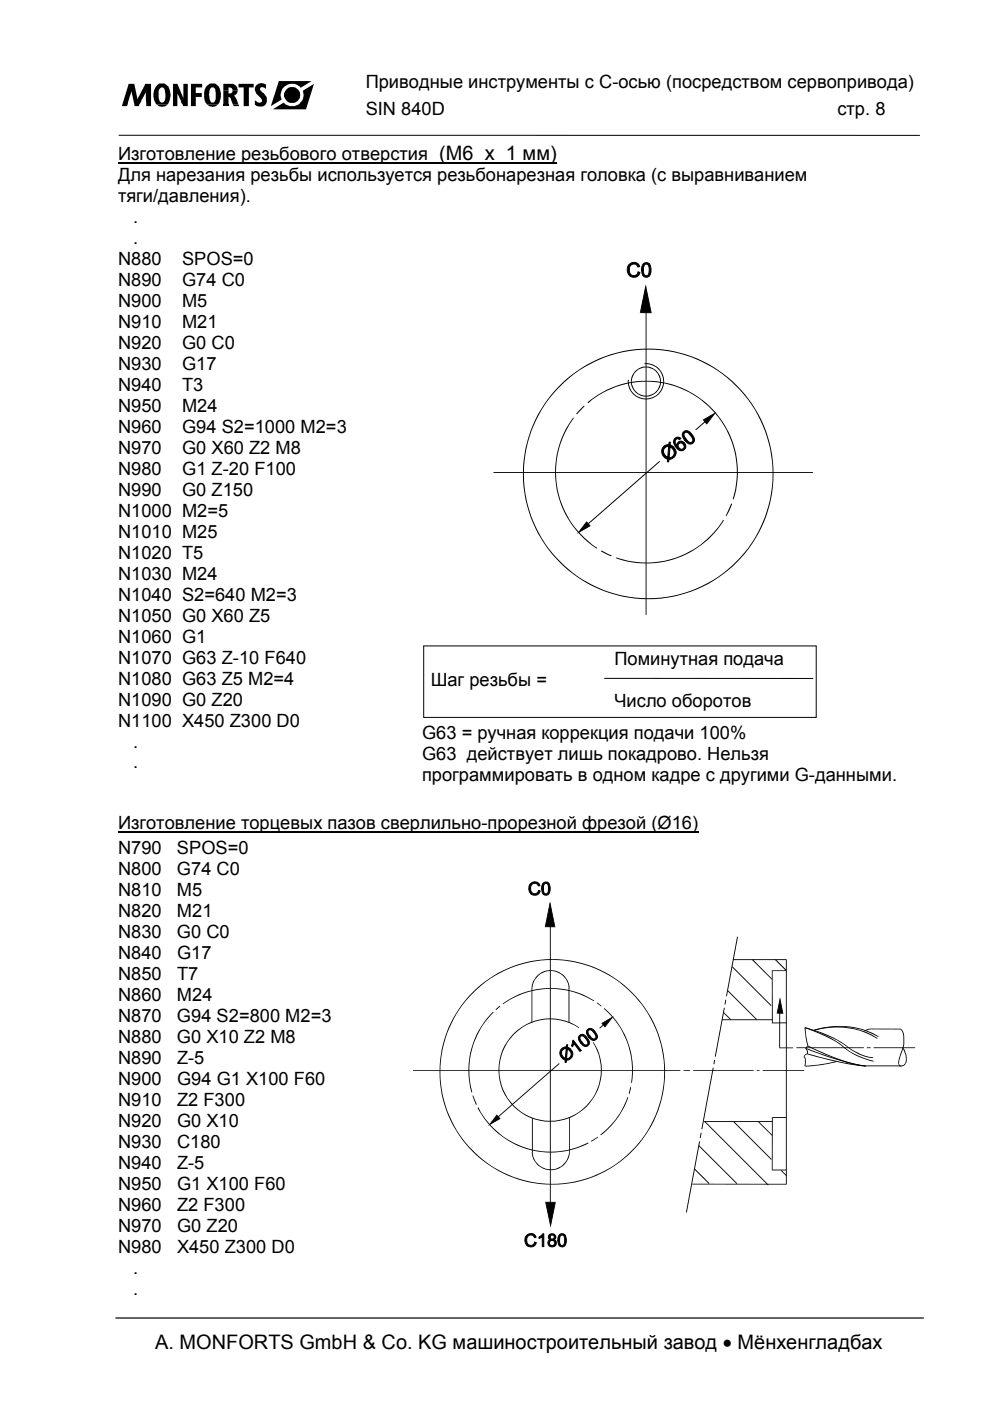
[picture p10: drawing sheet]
<svg xmlns="http://www.w3.org/2000/svg" width="210mm" height="297mm" viewBox="0 0 210 297" stroke-linecap="round" stroke-linejoin="round" font-family="sans-serif">
<path d="M59.1 17.2h7l-8.7 5.3zM57.8 23.2l8.8-5.4-1.7 5.4z" fill="#000"/>
<circle cx="62" cy="20.1" r="2.4" fill="#fff"/>
<g fill="#000">
<path d="M27.3 17.8h1.2l.6 3.2 1.7-3.2h1.2v4.7h-1l-.1-3.1-1.5 3.1h-.8l-.7-3.1-1 3.1h-1.1z" fill-rule="evenodd"/>
<path d="M36.7 17.8h.9l1.3 3v-3h.9v4.7h-1l-1.3-2.9 .1 2.9h-.9z" fill-rule="evenodd"/>
<path d="M40.5 17.8h2.4v.7h-1.4v1.2h1.3v.9h-1.3v1.9h-1z" fill-rule="evenodd"/>
<path d="M47.3 17.8h2.1a1.34 1.34 0 0 1 1 1.4h-1.1l-.2-.5-.3-.2h-.3v.7h-1.2z" fill-rule="evenodd"/>
<path d="M50.6 17.8h3.2v.7h-1v4h-1.1v-4h-1.1z" fill-rule="evenodd"/>
<path d="M33.3 18l.6-.3h.9a2.66 2.66 0 0 1 1.4 2.5h-1.1l-.1-.9a.73 .73 0 0 0-.9-.8 1.46 1.46 0 0 0-.5 1.7h-1.1l.2-1.2z" fill-rule="evenodd"/>
<path d="M32.5 20.2h1.1l.1 .9a.73 .73 0 0 0 .9 .6l.4-.5 .1-1h1.1l-.2 1-.5 1h-2.3l-.6-1.1z" fill-rule="evenodd"/>
<path d="M33.2 22.2h2.3a1.54 1.54 0 0 1-2.3 0z" fill-rule="evenodd"/>
<path d="M44 18l.6-.3 1.1 .1a2.45 2.45 0 0 1 1.1 2.4h-1.1v-1.2l-.4-.5h-.5l-.2 .2-.2 .6-.1 .9h-1v-.6a2.08 2.08 0 0 1 .7-1.6z" fill-rule="evenodd"/>
<path d="M43.9 22.2h2.3a1.71 1.71 0 0 1-2.3 0z" fill-rule="evenodd"/>
<path d="M43.3 20.2h1l.3 1.3 .2 .2h.5a1.68 1.68 0 0 0 .4-1.5h1.1l-.2 1.5-.4 .5h-2.2a2.15 2.15 0 0 1-.7-2z" fill-rule="evenodd"/>
<path d="M47.3 19.2h1.2v.6l.6-.1 .2-.5h1.1l-.2 .6-.6 .5 .5 .5 .5 1.4h-1.2l-.4-1.3-.5-.3v1.6h-1.2z" fill-rule="evenodd"/>
<path d="M49.4 22.2h1.2l.1 .3h-1.1z" fill-rule="evenodd"/>
<path d="M54.6 20.2h1.6l.4 .5v1l-.7 .8-1.1 .1-.8-.4v-1l.2 .2a.88 .88 0 0 0 1.4 .1l-.3-.7z" fill-rule="evenodd"/>
<path d="M54.4 18l.1-.1a1.36 1.36 0 0 1 1.7 0h.2v.9l-.2-.2a.72 .72 0 0 0-1.1 .1l.2 .6 .9 .9h-1.6a1.45 1.45 0 0 1-.2-2.2z" fill-rule="evenodd"/>
<circle cx="62" cy="20.1" r="1.69"/>
</g>
<path d="M47.3 22.2h1.2v.3h-1.2z" fill="#000"/>
<path d="M24.6 279.4h171.2" fill="none" stroke="#000" stroke-width=".25"/>
<path d="M25.2 28.7h169.8" fill="none" stroke="#000" stroke-width=".21"/>
<path d="M25 34.5h93.1" fill="none" stroke="#000" stroke-width=".3"/>
<path d="M25 176.4h123" fill="none" stroke="#000" stroke-width=".28"/>
<circle cx="137.4" cy="100.5" r="26.5" fill="#fff"/>
<path d="M118.7 81.7a26.2 26.2 0 0 1 18.7-7.8v.2a26.5 26.5 0 0 0-26.3 26.4h-.2a26.4 26.4 0 0 1 7.8-18.8zM110.9 100.5h.2a26.5 26.5 0 0 0 26.3 26.3v.2a26.6 26.6 0 0 1-26.5-26.5zM137.4 73.9a26.6 26.6 0 0 1 26.6 26.6h-.2a26.5 26.5 0 0 0-26.4-26.4zM137.4 126.8a26.5 26.5 0 0 0 26.4-26.3h.2a26.6 26.6 0 0 1-26.6 26.5z" fill="#000"/>
<circle cx="137.1" cy="100.1" r="19.3" fill="#fff"/>
<g fill="#000">
<path d="M135.7 66.3l2.3-.1v.2h-2.2l-.1-.1 .1 .1h-.1zM134.7 78.6a3.2 3.2 0 0 1 2.2-.9v.2a3 3 0 0 0-2.9 3h-.2a3.1 3.1 0 0 1 .9-2.3zM136.9 60.3l.1 .4-.2 .1h.2l-1.1 5.5h-.2l1.1-5.6h.2h-.2zM136.8 60.8l.2-.1 1.2 5.6-.2 .1 .2-.1v.1h-.2v-.2l-.1 .1zM133.8 80.9h.2a3 3 0 0 0 2.9 3v.2a3.2 3.2 0 0 1-3.1-3.2zM140 80.9h.2a3.2 3.2 0 0 1-3.3 3.2v-.2a3 3 0 0 0 3.1-3zM123.4 86.4a19.2 19.2 0 0 1 13.7-5.7v.2a19.3 19.3 0 0 0-19.2 19.2h-.2a19.2 19.2 0 0 1 5.7-13.7zM136.9 77.7a3.2 3.2 0 0 1 3.3 3.2h-.2a3 3 0 0 0-3.1-3zM149 89l.2 .1v-.2l.7 .9-.1 .1-.7-1v.2zM151.5 87.6l.1 .1-1.7 2.2h-.1h.1v.1l-.1-.1 .1-.1h-.1zM149.1 88.9l2.4-1.4 .1 .2-.1-.2 .4-.2-.3 .4-.1-.1 .1 .1-2.4 1.4zM117.7 100.1h.2a19.3 19.3 0 0 0 19.2 19.2v.2a19.4 19.4 0 0 1-19.4-19.4z"/>
<path d="M122.6 112.8l.1 .1-.1-.1 2.5-1.4 .1 .2-2.5 1.4-.1-.2 .1 .2-.4 .2zM123 112.4l28-24.5 .2 .2-28.1 24.5zM124.4 110.5l-.1 .2h.1l-1.7 2.2-.1-.1zM124.4 110.6l.8 .9-.1-.1-.1 .2-.7-.9zM156.2 100.1h.2a19.4 19.4 0 0 1-19.3 19.4v-.2a19.3 19.3 0 0 0 19.1-19.2zM137.1 80.7a19.4 19.4 0 0 1 19.3 19.4h-.2a19.2 19.2 0 0 0-19.1-19.2zM136.9 65.1h.2v65.3h-.2z"/>
</g>
<path d="M136.9 60.8l1.1 5.5h-2.2zM149.1 89l2.5-1.4-1.7 2.3zM124.4 110.7l.7 .8-2.4 1.4z" fill="#000"/>
<path d="M138.5 95.9l7.7-6.2 2.7 3.4-7.7 6.2z" fill-rule="evenodd" fill="#fff"/>
<g fill="#fff">
<path d="M138.3 95.9h.1v.1l7.7-6.4 .1 .2-7.7 6.2 .1-.1-.2 .1z"/>
<path d="M138.4 96l.2-.1 2.7 3.3h-.2l.1 .2h.1h-.2z"/>
<path d="M141.1 99.2l7.7-6.2v.1l.2-.1 .1 .1-.1-.1v.1l-7.7 6.3z"/>
<path d="M146.2 89.6l2.8 3.4-.2 .1-2.7-3.3h.1z"/>
</g>
<g fill="#000">
<path d="M133.3 56.2a1.34 1.34 0 0 1 1.2-.6 1.34 1.34 0 0 1 1.1 .9l-.4 .1a.97 .97 0 0 0-1.2-.5 .97 .97 0 0 0-.6 1.3 .93 .93 0 0 0 .8 1 .93 .93 0 0 0 1.1-.7l.4 .1a1.37 1.37 0 0 1-1.5 1 1.37 1.37 0 0 1-1.2-1.4zM136.4 56a.97 .97 0 0 1 1.1-.2 .97 .97 0 0 1 .5 1v.7a.99 .99 0 0 1-.5 1.1 .99 .99 0 0 1-1.3-.3l-.2-1.4zM136.7 56.1a2.23 2.23 0 0 0 .1 2.3 .76 .76 0 0 0 .8-1v-.5a.65 .65 0 0 0-.2-.7 .65 .65 0 0 0-.7-.1z" fill-rule="evenodd"/>
<path d="M140.7 94.7l.6-.4h.5l.1-.6 .2 .1v.5a1.53 1.53 0 0 1 1.3 1.7 1.53 1.53 0 0 1-1.6 1.4v.5h-.3l.1-.6a1.66 1.66 0 0 1-.9-2.6zM140.9 95a1.36 1.36 0 0 0 .7 1.9l.2-2.3-.4 .1zM142.1 94.7l-.2 2.3a1.12 1.12 0 0 0 1-.8 1.12 1.12 0 0 0-.5-1.3zM143 93a.89 .89 0 0 1 1.4 0l-.3 .2a.6 .6 0 0 0-.9 .1 .6 .6 0 0 0 .1 .8l.2 .4a.98 .98 0 0 1 1.5-.8 .98 .98 0 0 1 0 1.7l-.3 .1a1.94 1.94 0 0 1-1.9-1.8zM143.9 94.1a.67 .67 0 0 0 .1 1 .67 .67 0 0 0 1-.3 .67 .67 0 0 0-.5-.9z" fill-rule="evenodd"/>
<path d="M144.8 91.7a1.13 1.13 0 0 1 1.9 .4 1.08 1.08 0 0 1 .6 1.2 1.08 1.08 0 0 1-1 .8 2.39 2.39 0 0 1-1.6-2.1zM145.2 91.7a1.22 1.22 0 0 0 .5 1.7 .65 .65 0 0 0 1 .3 .65 .65 0 0 0-.1-1.1 1.38 1.38 0 0 0-1.3-.9z" fill-rule="evenodd"/>
</g>
<path d="M133.3 56.2a1.34 1.34 0 0 1 1.2-.6 1.34 1.34 0 0 1 1.1 .9l-.4 .1a.97 .97 0 0 0-1.2-.5 .97 .97 0 0 0-.6 1.3 .93 .93 0 0 0 .8 1 .93 .93 0 0 0 1.1-.7l.4 .1a1.37 1.37 0 0 1-1.5 1 1.37 1.37 0 0 1-1.2-1.4zM136.4 56a.97 .97 0 0 1 1.1-.2 .97 .97 0 0 1 .5 1v.7a.99 .99 0 0 1-.5 1.1 .99 .99 0 0 1-1.3-.3l-.2-1.4zM136.7 56.1a.65 .65 0 0 1 .7 .1 .65 .65 0 0 1 .2 .7v.7a.62 .62 0 0 1-.5 .8 .62 .62 0 0 1-.7-.7v-1zM140.7 94.7l.6-.4h.5l.1-.6 .2 .1v.5a1.53 1.53 0 0 1 1.3 1.7 1.53 1.53 0 0 1-1.6 1.4v.5h-.3l.1-.6a1.66 1.66 0 0 1-.9-2.6zM140.9 95l.5-.3 .4-.1-.2 2.3a1.37 1.37 0 0 1-.7-1.9zM142.1 94.7a1.22 1.22 0 0 1 .8 1.2 1.22 1.22 0 0 1-.8 1.1h-.2zM143 93a.89 .89 0 0 1 1.4 0l-.3 .2a.6 .6 0 0 0-.9 .1 .6 .6 0 0 0 .1 .8l.2 .4a.98 .98 0 0 1 1.5-.8 .98 .98 0 0 1 0 1.7l-.3 .1a1.94 1.94 0 0 1-1.9-1.8zM143.9 94.1a.66 .66 0 0 1 1.1 .2 .66 .66 0 0 1-.7 .9l-.3-.2a.64 .64 0 0 1-.1-.9zM144.8 91.7a1.13 1.13 0 0 1 1.9 .4 1.08 1.08 0 0 1 .6 1.2 1.08 1.08 0 0 1-1 .8 2.39 2.39 0 0 1-1.6-2.1zM145.2 91.7a.94 .94 0 0 1 1.2 .7l.2 .2a.65 .65 0 0 1 .1 1.1 .65 .65 0 0 1-1-.3l-.5-.7a.72 .72 0 0 1 0-1z" fill="none" stroke="#000" stroke-width=".21"/>
<path d="M136.7 77h.2v.2h-.2zM133.1 80.9h.2a3.6 3.6 0 0 0 3.6 3.6v.2a3.8 3.8 0 0 1-3.8-3.8zM133.1 80.5h.2v.4h-.2zM136.9 84.5a3.6 3.6 0 0 0 3.7-3.6h.2a3.8 3.8 0 0 1-3.9 3.8zM136.9 77a3.8 3.8 0 0 1 3.9 3.9h-.2a3.6 3.6 0 0 0-3.7-3.7zM104.6 100.1h67.8v.2h-67.8z" fill="#000"/>
<g fill="#fff">
<path d="M123.6 84.3l3.3 3.4-.7 .7-3.3-3.3z"/>
<path d="M120.6 87l5.7 2.9-.4 .8-5.8-2.9z"/>
<path d="M125.2 117.6l2.8-2.7 .7 .7-2.9 2.7z"/>
<path d="M131.3 116l.7 .6-2.8 3.3-.8-.6z"/>
<path d="M153.6 105.3l3.5 1-.4 1-3.4-1.1z"/>
<path d="M152.3 107.9l3.7 3.5-.7 .7-3.7-3.5z"/>
</g>
<circle cx="117.1" cy="227.3" r="23.8" fill="#fff"/>
<path d="M100.2 210.4a23.8 23.8 0 0 1 16.9-7.1v.2a23.8 23.8 0 0 0-23.7 23.8h-.2a23.5 23.5 0 0 1 7-16.9zM93.2 227.3h.2a23.8 23.8 0 0 0 23.7 23.7v.2a23.9 23.9 0 0 1-23.9-23.9zM117.1 203.3a24 24 0 0 1 23.9 24h-.2a23.8 23.8 0 0 0-23.7-23.8zM140.8 227.3h.2a24 24 0 0 1-23.9 23.9v-.2a23.8 23.8 0 0 0 23.7-23.7z" fill="#000"/>
<circle cx="116.7" cy="226.9" r="17.3" fill="#fff"/>
<g fill="#000">
<path d="M115.5 196.4h2.1v.2h-2l-.1-.2v.2zM116.6 191.1l.1 .4h-.2h.2l-1 5-.2-.1 1-4.9h.2h-.2zM116.5 191.5h.2l1 5-.1 .1 .1-.1 .1 .1-.2-.2v.1zM104.4 214.6a17.2 17.2 0 0 1 12.4-5.1v.2a17.3 17.3 0 0 0-17.3 17.2h-.2a17.4 17.4 0 0 1 5.1-12.3zM127.5 216.9l.2 .1v-.1l.7 .7-.2 .2zM129.7 215.6l.2 .2-1.6 2 .1-.2-.2 .1zM127.6 216.9l2.2-1.3 .1 .2-.1-.2 .4-.2-.3 .4-.2-.2 .2 .2-2.2 1.2zM164.7 214.8l1.3-.1v.2h-1.2l-.1-.1 .1 .1h-.1zM165.4 211.4l.1 .4-.2 .1h.2l-.6 2.9h-.2l.6-3h.2h-.2zM165.3 211.9l.2-.1 .6 3.1-.1-.2-.1 .1zM99.3 226.9h.2a17.3 17.3 0 0 0 17.3 17.3v.2a17.5 17.5 0 0 1-17.5-17.5zM103.7 238.4l.2 .1-.1-.1 2.1-1.3 .1 .2-2.2 1.2-.1-.1 .1 .1-.3 .2z"/>
<path d="M105.3 236.3v.2h.1l-1.5 2-.2-.1zM105.4 236.4l.7 .8-.2-.1v.2l-.6-.8zM116.8 209.5a17.5 17.5 0 0 1 17.4 17.4h-.2a17.3 17.3 0 0 0-17.2-17.2zM115.6 254.8l.1 .2 .1-.1 1 5h-.2zM117.6 254.9l.2 .1-1 4.9h-.2h.2l-.1 .4-.1-.4h.2h-.2zM134 226.9h.2a17.5 17.5 0 0 1-17.4 17.5v-.2a17.3 17.3 0 0 0 17.2-17.3zM115.7 254.8h2l.1 .2-.1-.2h.2l-.1 .2-.2-.1 .1 .1h-2z"/>
</g>
<path d="M116.6 191.5l1 5h-2zM127.6 217l2.2-1.3-1.5 2zM165.4 211.8l.6 3h-1.2zM105.3 236.4l.7 .8-2.2 1.2zM115.7 254.9h2l-1 5z" fill="#000"/>
<path d="M115.3 222.9l9-6.4 3.2 3.5-9.1 6.4z" fill-rule="evenodd" fill="#fff"/>
<path d="M115.3 222.9l9-6.4 3.2 3.5-9.1 6.4z" fill="none" stroke="#fff" stroke-width=".21"/>
<path d="M112.5 187.3a1.19 1.19 0 0 1 2 .5l-.4 .1a.88 .88 0 0 0-1.1-.5 .88 .88 0 0 0-.5 1.1 .85 .85 0 0 0 .7 1 .85 .85 0 0 0 1-.7l.3 .1a1.27 1.27 0 0 1-1.6 .8 1.27 1.27 0 0 1-.7-1.7zM115.1 187.3a.93 .93 0 0 1 1.2-.1 .93 .93 0 0 1 .3 1v.4a.89 .89 0 0 1-.5 1.1 .89 .89 0 0 1-1.1-.5l-.1-1.1zM115.4 187.4a2.1 2.1 0 0 0 .1 2.1 .68 .68 0 0 0 .8-.9l-.1-.9a.47 .47 0 0 0-.3-.4 .47 .47 0 0 0-.5 .1z" fill-rule="evenodd" fill="#000"/>
<path d="M112.5 187.3a1.19 1.19 0 0 1 2 .5l-.4 .1a.88 .88 0 0 0-1.1-.5 .88 .88 0 0 0-.5 1.1 .85 .85 0 0 0 .7 1 .85 .85 0 0 0 1-.7l.3 .1a1.27 1.27 0 0 1-1.6 .8 1.27 1.27 0 0 1-.8-1.6zM115.1 187.3a.93 .93 0 0 1 1.2-.1 .93 .93 0 0 1 .3 1v.4a.89 .89 0 0 1-.5 1.1 .89 .89 0 0 1-1.1-.5l-.1-1.1zM115.4 187.4a.58 .58 0 0 1 .7 0 .58 .58 0 0 1 .2 .7v.6a.58 .58 0 0 1-.6 .8 .58 .58 0 0 1-.5-.8v-.8z" fill="none" stroke="#000" stroke-width=".21"/>
<path d="M144 226h.7l-.3 3.4h-.7z" fill="#fff"/>
<path d="M111.7 261.9a1.2 1.2 0 0 1 2 .4l-.4 .1a.88 .88 0 0 0-1.1-.5 .88 .88 0 0 0-.5 1.2 .85 .85 0 0 0 .7 1 .85 .85 0 0 0 .9-.7h.4a1.22 1.22 0 0 1-1.3 1 1.22 1.22 0 0 1-1.1-1.3l.1-.7zM114.3 262.3l.8-.7h.2v2.7h-.3v-2.1l-.7 .4zM116.5 261.8a.74 .74 0 0 1 1-.1 .74 .74 0 0 1 .1 1l-.2 .1a.85 .85 0 0 1 .4 1.3 .85 .85 0 0 1-1.3 .1 .77 .77 0 0 1-.4-.7 .77 .77 0 0 1 .6-.7l-.3-.1-.1-.3zM116.6 262.3a.45 .45 0 0 0 .9 0 .45 .45 0 0 0-.9 0zM116.5 263.5a.57 .57 0 0 0 1.1 0 .57 .57 0 0 0-1.1 0zM118.6 261.8a.87 .87 0 0 1 1-.1 .87 .87 0 0 1 .5 .9l-.1 1.1a.86 .86 0 0 1-1.1 .6 .86 .86 0 0 1-.6-1v-.9zM118.9 262l-.2 .7a1.3 1.3 0 0 0 .4 1.4 .7 .7 0 0 0 .6-1v-.4a.58 .58 0 0 0-.2-.7 .58 .58 0 0 0-.6 0z" fill-rule="evenodd" fill="#000"/>
<g fill="none" stroke="#000" stroke-width=".21">
<path d="M111.7 261.9a1.2 1.2 0 0 1 2 .4l-.4 .1a.88 .88 0 0 0-1.1-.5 .88 .88 0 0 0-.5 1.2 .85 .85 0 0 0 .7 .9 .85 .85 0 0 0 .9-.6h.4a1.25 1.25 0 0 1-1.5 .9 1.25 1.25 0 0 1-.9-1.6zM114.3 262.3l.8-.7h.2v2.7h-.3v-2.1l-.7 .4zM116.5 261.8a.74 .74 0 0 1 1.1-.1 .74 .74 0 0 1-.1 1.1h-.1a.85 .85 0 0 1 .4 1.3 .85 .85 0 0 1-1.3 .1 .77 .77 0 0 1-.4-.7 .77 .77 0 0 1 .6-.7 .59 .59 0 0 1-.5-.4 .59 .59 0 0 1 .3-.6zM118.6 261.8a.87 .87 0 0 1 1-.1 .87 .87 0 0 1 .5 .9v.6a.93 .93 0 0 1-.9 1.1 .93 .93 0 0 1-.9-1.2v-.7zM118.9 262a.57 .57 0 0 1 .7 0 .57 .57 0 0 1 .1 .7v.6a.57 .57 0 0 1-.5 .8 .57 .57 0 0 1-.6-.8l.1-.8z"/>
<circle cx="117.1" cy="262.3" r=".44"/>
<circle cx="117.1" cy="263.5" r=".57"/>
</g>
<circle cx="116.6" cy="226.9" r="10.9" fill="#fff"/>
<g fill="#000">
<path d="M112.7 209.6h.2v7.1h-.2zM108.9 219.1a10.8 10.8 0 0 1 7.7-3.2v.2a10.8 10.8 0 0 0-10.7 10.8h-.2a10.8 10.8 0 0 1 3.2-7.8zM113.9 206.8a3.9 3.9 0 0 1 2.8-1.1v.2a3.9 3.9 0 0 0-3.8 3.7h-.2a3.9 3.9 0 0 1 1.2-2.8zM120.5 209.4h.2v7.3h-.2zM116.7 205.7a4.1 4.1 0 0 1 4.1 3.8h-.2a3.9 3.9 0 0 0-3.9-3.6zM104.1 238l25.2-22 .2 .1-25.3 22zM105.7 226.9h.2a10.8 10.8 0 0 0 10.7 10.7v.2a10.9 10.9 0 0 1-10.9-10.9zM112.8 237.1h.2v7.3h-.2zM116.6 237.6a10.8 10.8 0 0 0 10.8-10.7h.2a10.9 10.9 0 0 1-11 10.9zM120.6 237h.2v7.2h-.2zM116.6 215.9a10.9 10.9 0 0 1 11 11h-.2a10.8 10.8 0 0 0-10.8-10.8zM87.6 226.9h82.9v.2h-82.9z"/>
<path d="M112.7 244.3h.2a3.9 3.9 0 0 0 3.9 3.6v.2a4.1 4.1 0 0 1-4.1-3.8zM116.6 195.4h.2v60.1h-.2zM116.8 247.9a3.9 3.9 0 0 0 3.8-3.7h.2a4.1 4.1 0 0 1-4 3.9z"/>
</g>
<path d="M117 223.8l7.9-7.9 2.9 2.9-7.9 7.9z" fill-rule="evenodd" fill="#fff"/>
<g fill="#fff">
<path d="M124.9 215.8l2.9 2.9-.1 .2-2.9-2.9h.1z"/>
<path d="M116.9 223.8l7.9-8 .1 .2-7.8 7.8v-.1z"/>
<path d="M117.1 223.7l2.9 2.9h-.2l.1 .2-3-3z"/>
<path d="M127.7 218.7v.2l.2-.1-7.9 7.9-.2-.1z"/>
</g>
<g fill="#000">
<path d="M124.5 218.4a1.23 1.23 0 0 1 1.9 .7 .88 .88 0 0 1-.1 1.4 .88 .88 0 0 1-1.3-.4l-.6-.9zM124.8 218.4a1.43 1.43 0 0 0 1.3 1.9 .84 .84 0 0 0-.2-1.3 .84 .84 0 0 0-1.1-.6z" fill-rule="evenodd"/>
<path d="M119.1 222.4l.6-.4h.4v-.5h.3l-.1 .5a1.4 1.4 0 0 1 1.1 1.3 1.4 1.4 0 0 1-.9 1.4l-.4 .1v.5l-.3-.1v-.5a1.48 1.48 0 0 1-.7-2.3zM119.4 222.5a1.19 1.19 0 0 0 .5 1.9l.2-2.1zM120.3 222.4l-.2 2.1a1.05 1.05 0 0 0 1-1 1.05 1.05 0 0 0-.8-1.1zM121.4 220.7l.2-.2 1.6 2.2-.2 .2-1.3-1.7-.4 .7-.1-.2z" fill-rule="evenodd"/>
<path d="M122.8 219.7a1.01 1.01 0 0 1 1.7 .4 .96 .96 0 0 1 .5 1 .96 .96 0 0 1-.9 .8 1.89 1.89 0 0 1-1.3-2.2zM123.1 219.7a1.44 1.44 0 0 0 1.2 1.9 .73 .73 0 0 0 .4-.7 .73 .73 0 0 0-.5-.6 .83 .83 0 0 0-1.1-.6z" fill-rule="evenodd"/>
</g>
<path d="M122.8 219.7a1.01 1.01 0 0 1 1.7 .4 .96 .96 0 0 1 .5 1 .96 .96 0 0 1-.9 .8 1.89 1.89 0 0 1-1.3-2.2zM123 219.8a.6 .6 0 0 1 1 .2l.4 .5a.57 .57 0 0 1 .1 1 .57 .57 0 0 1-.9-.4l-.6-.8zM124.5 218.4a1.23 1.23 0 0 1 1.9 .7 .91 .91 0 0 1-.2 1.4 .91 .91 0 0 1-1.3-.5l-.5-.8zM124.8 218.4a.91 .91 0 0 1 1.2 .7l.1 .1a.58 .58 0 0 1 .1 1 .58 .58 0 0 1-.9-.3l-.4-.5a.76 .76 0 0 1-.1-1zM119.1 222.4l.6-.4h.4v-.5h.3l-.1 .5a1.4 1.4 0 0 1 1.1 1.3 1.4 1.4 0 0 1-.9 1.4l-.4 .1v.5l-.3-.1v-.5a1.58 1.58 0 0 1-1.1-1.6zM119.4 222.5l.7-.2-.2 2.1a1.16 1.16 0 0 1-.5-1.9zM120.3 222.4a1.05 1.05 0 0 1 .8 1.1 1.05 1.05 0 0 1-1 1zM121.4 220.7l.2-.2 1.6 2.2-.2 .2-1.3-1.7-.4 .7-.1-.2z" fill="none" stroke="#000" stroke-width=".21"/>
<g fill="#fff">
<path d="M133.1 231.6l1.7 1.4-.5 .6-1.7-1.4z"/>
<path d="M132.8 229.3l.6-.4 1.4 1.9-.5 .4z"/>
<path d="M126.1 240.2l.6-.4 1.4 1.9-.5 .4z"/>
<path d="M124.1 241.4l.5-.4 1.4 1.9-.5 .4z"/>
<path d="M127.8 212.5l.7 .2-.7 1.9-.7-.2z"/>
<path d="M126.5 211l.7 .3-1.3 2.5-.6-.3z"/>
<path d="M105.2 212.3l.6-.4 1.6 1.9-.6 .4z"/>
<path d="M103.8 213.6l.6-.5 1.7 2.2-.5 .5z"/>
<path d="M99.1 232.1l2.5-1.3 .3 .6-2.5 1.3z"/>
<path d="M99.8 235.1l2.5-1.9 .4 .6-2.5 1.8z"/>
</g>
<path d="M163.6 205.8h.2l-.1 11.2zM153.1 216.1h10.7v.2h-10.7zM163.6 205.7h3.1v.2h-3l.1-.1zM163.7 216.8h3v.2h-3zM155.4 203.4l11.4 .1-.1-.1v.2h-11.3zM163.7 236.9v.1h.2l-.1 11.1h-.2zM149.2 237.7h14.6v.2h-14.6zM163.7 236.9h3v.1h-3zM156.3 198.6h.2l-10.9 58.5-.2-.1zM146.8 251h19.9v.2l-19.9-.1zM163.7 248h3v.2h-3.1l.2-.1zM166.6 203.5h.2v47.7l-.1-.2-.1 .1z" fill="#000"/>
<g fill="#fff">
<path d="M161.1 226.3h.6v2.5h-.7z"/>
<path d="M159.9 225.8l.6 .1-.1 2.4-.7-.1z"/>
<path d="M144.3 226.2h.7l-.1 1.8h-.7z"/>
<path d="M146.5 226.1l.6 .2-.3 1.8-.7-.2z"/>
</g>
<path d="M153.5 214.6l1.5 1.5-.1 .1-1.5-1.5zM154.3 209.9l6.2 6.2-.1 .2-6.2-6.2zM155.2 205l.1-.1 8.3 8.3-.2 .1zM159.4 203.5l.2-.1 4.1 4.2-.1 .1zM164.3 203.5l.2-.1 2.3 2.3-.2 .1zM147.2 247.9l.1-.2 3.1 3.2-.1 .1zM148.2 242.8l8.1 8.1-.1 .1-8.1-8zM149.4 237.9l.1-.1 13.5 13.4-.2 .1zM155.5 237.9l.1-.1 8 8-.1 .1zM160.9 237.8l2.9 2.9-.1 .1-3-2.9zM165.7 248.1l1.2 1.2-.1 .1-1.2-1.2z" fill="#000"/>
<g fill="#fff">
<path d="M153.7 211l1.5 1-.5 .6-1.4-1z"/>
<path d="M153.1 212.9l1.6 .3-.1 .7-1.6-.3z"/>
<path d="M151.1 223.9l2.2 .6-.2 .7-2.2-.6z"/>
<path d="M150.7 225.4l1.5 .5-.2 .7-1.5-.5z"/>
<path d="M147.8 239.1l1.9 .6-.2 .7-1.9-.6z"/>
<path d="M147.4 240.9l2.7 1.1-.3 .6-2.7-1.1z"/>
</g>
<g fill="#000">
<path d="M165.2 213.5h.2v8.7h-.2zM170.7 217.8a28.6 28.6 0 0 1 8.2 4.1l-.1 .1a28 28 0 0 0-8.1-4zM172.4 218.4a17.3 17.3 0 0 1 13.9 1.3l-.1 .2a17.1 17.1 0 0 0-13.7-1.3zM183.2 218.6a2.1 2.1 0 0 1 1.6-.5v.1l-.7 .1-.7 .4zM190.9 218.1a1.87 1.87 0 0 1 .8 2h-.2a1.81 1.81 0 0 0-.6-1.9zM165.2 222.2l2.9-.1v.1zM170.8 223.5l.4-.1v.1l-.3 .1-.3 .5h-.2zM170.5 224a2.46 2.46 0 0 1 .3 2l-.2 .1 .1-.1h-.1l.1-1.1zM170.9 222.2a.98 .98 0 0 1 .3 1.3l-.1-.1a.89 .89 0 0 0-.4-1.1zM171.2 221.7l.1 .1-.4 .5-.1-.1zM170.6 217.8h.2l.2 2 .4 1.9-.2 .1-.4-1.7zM170.7 226l2.7-.3 3.8-.7 .1 .2-4.9 .8-1.7 .2v-.2l-.1 .1z"/>
<path d="M178.9 221.9a16.7 16.7 0 0 0 6.3 3l-.1 .2-1-.3a14.4 14.4 0 0 1-5.3-2.8zM170.7 217.8a26.8 26.8 0 0 1 8.8 3.9l-.1 .1a27.8 27.8 0 0 0-8.8-3.8zM170.9 222.2a63.3 63.3 0 0 0 12.5 3.7v.2a62.7 62.7 0 0 1-12.6-3.7zM171.2 223.4a78.3 78.3 0 0 0 12.3 2.5v.2a77.7 77.7 0 0 1-12.3-2.6zM171.3 221.7l1.9 .9a38 38 0 0 0 10.3 3.3v.2a39.4 39.4 0 0 1-11.5-3.9l-.8-.3zM179.5 221.7a11.8 11.8 0 0 0 5.7 2.6h-.2l.1 .1-1-.2a11.1 11.1 0 0 1-4.7-2.4zM172.4 218.4a16.6 16.6 0 0 1 13.7 1.7l-.1 .1a16.5 16.5 0 0 0-13.5-1.6zM190.5 225.7l.2-.1 .1 .5zM190.8 223.9l.1 .1-.4 1.7v-.8zM190.8 225.9v.2l.1-.2h.3l.1 .2h-.5zM183.4 225.9h7.7v.2h-7.7zM191.2 225.9l.4-.1 .3-.4 .1 .1-.5 .5-.2 .1z"/>
<path d="M191.4 222.1h.1l-.1 .6-.5 1.3-.1-.1zM191.5 220.1h.2v1.3l-.2 .7h-.1l.1-.7zM191.3 222.1h.2l.1 .3a.62 .62 0 0 1 .2 .8zM192.1 224.4h.2v.4l-.3 .7-.1-.1zM191.8 223.2l.2-.1 .1 .3 .2 1h-.2zM168.3 222.1h25.7v.1h-25.7z"/>
</g>
<path d="M184.8 218.2h6.1" fill="none" stroke="#000" stroke-width=".21"/>
<g fill="#fff">
<path d="M183.2 221.6l.6 .1-.1 1.1h-.6z"/>
<path d="M184.7 221.4l.6 .1-.2 1.4-.6-.1z"/>
<path d="M168.1 221.3l.6-.1 .4 2.9-.7 .1z"/>
</g>
<path d="M89.8 136.9h83.3v15.2h-83.3zM128.2 143.8h44.1" fill="none" stroke="#000" stroke-width=".21"/>
<text font-size="4.2" x="32.9" y="286.1">A. MONFORTS GmbH &amp; Co. KG машиностроительный завод • Мёнхенгладбах</text>
<g font-size="3.9">
<text x="77.5" y="18.6">Приводные инструменты с C-осью (посредством сервопривода)</text>
<text x="77.5" y="24.5">SIN 840D</text>
<text x="177.5" y="24.5">стр. 8</text>
<text x="25" y="34">Изготовление резьбового отверстия (M6 x 1 мм)</text>
<text x="25" y="38.5">Для нарезания резьбы используется резьбонарезная головка (с выравниванием</text>
<text x="25" y="42.9">тяги/давления).</text>
<text x="28.3" y="47.4">.</text>
<text x="28.3" y="51.8">.</text>
<text x="25" y="56.3">N880</text>
<text x="38.6" y="56.3">SPOS=0</text>
<text x="25" y="60.7">N890</text>
<text x="25" y="65.2">N900</text>
<text x="38.6" y="65.2">M5</text>
<text x="38.6" y="60.7">G74 C0</text>
<text x="25" y="69.6">N910</text>
<text x="38.6" y="69.6">M21</text>
<text x="25" y="74">N920</text>
<text x="38.6" y="74">G0 C0</text>
<text x="25" y="78.5">N930</text>
<text x="25" y="82.9">N940</text>
<text x="38.6" y="78.5">G17</text>
<text x="38.6" y="82.9">T3</text>
<text x="25" y="87.4">N950</text>
<text x="38.6" y="87.4">M24</text>
<text x="25" y="91.8">N960</text>
<text x="38.6" y="91.8">G94 S2=1000 M2=3</text>
<text x="25" y="96.3">N970</text>
<text x="25" y="100.7">N980</text>
<text x="38.6" y="96.3">G0 X60 Z2 M8</text>
<text x="38.6" y="100.7">G1 Z-20 F100</text>
<text x="25" y="105.2">N990</text>
<text x="38.6" y="105.2">G0 Z150</text>
<text x="25" y="109.6">N1000 M2=5</text>
<text x="25" y="114">N1010 M25</text>
<text x="25" y="118.5">N1020 T5</text>
<text x="25" y="122.9">N1030 M24</text>
<text x="25" y="127.4">N1040 S2=640 M2=3</text>
<text x="25" y="131.8">N1050 G0 X60 Z5</text>
<text x="25" y="136.3">N1060 G1</text>
<text x="25" y="140.7">N1070 G63 Z-10 F640</text>
<text x="130.3" y="140.9">Поминутная подача</text>
<text x="25" y="145.2">N1080 G63 Z5 M2=4</text>
<text x="25" y="149.6">N1090 G0 Z20</text>
<text x="91.3" y="145.4">Шаг резьбы =</text>
<text x="130.3" y="149.8">Число оборотов</text>
<text x="25" y="154">N1100 X450 Z300 D0</text>
<text x="28.3" y="158.5">.</text>
<text x="89.5" y="156.7">G63 = ручная коррекция подачи 100%</text>
<text x="89.5" y="161.1">G63 действует лишь покадрово. Нельзя</text>
<text x="28.3" y="162.9">.</text>
<text x="89.5" y="165.6">программировать в одном кадре с другими G-данными.</text>
<text x="25" y="175.9">Изготовление торцевых пазов сверлильно-прорезной фрезой (Ø16)</text>
<text x="25" y="181.1">N790</text>
<text x="25" y="185.6">N800</text>
<text x="37.5" y="181.1">SPOS=0</text>
<text x="37.5" y="185.6">G74 C0</text>
<text x="25" y="190">N810</text>
<text x="37.5" y="190">M5</text>
<text x="25" y="194.5">N820</text>
<text x="37.5" y="194.5">M21</text>
<text x="25" y="198.9">N830</text>
<text x="25" y="203.3">N840</text>
<text x="37.5" y="198.9">G0 C0</text>
<text x="37.5" y="203.3">G17</text>
<text x="25" y="207.8">N850</text>
<text x="37.5" y="207.8">T7</text>
<text x="25" y="212.2">N860</text>
<text x="37.5" y="212.2">M24</text>
<text x="25" y="216.7">N870</text>
<text x="25" y="221.1">N880</text>
<text x="37.5" y="216.7">G94 S2=800 M2=3</text>
<text x="37.5" y="221.1">G0 X10 Z2 M8</text>
<text x="25" y="225.6">N890</text>
<text x="37.5" y="225.6">Z-5</text>
<text x="25" y="230">N900</text>
<text x="37.5" y="230">G94 G1 X100 F60</text>
<text x="25" y="234.5">N910</text>
<text x="25" y="238.9">N920</text>
<text x="37.5" y="238.9">G0 X10</text>
<text x="37.5" y="234.5">Z2 F300</text>
<text x="25" y="243.4">N930</text>
<text x="37.5" y="243.4">C180</text>
<text x="25" y="247.8">N940</text>
<text x="37.5" y="247.8">Z-5</text>
<text x="25" y="252.2">N950</text>
<text x="25" y="256.7">N960</text>
<text x="37.5" y="252.2">G1 X100 F60</text>
<text x="37.5" y="256.7">Z2 F300</text>
<text x="25" y="261.1">N970</text>
<text x="37.5" y="261.1">G0 Z20</text>
<text x="25" y="265.6">N980</text>
<text x="37.5" y="265.6">X450 Z300 D0</text>
<text x="28.3" y="270">.</text>
<text x="28.3" y="274.5">.</text>
</g>
</svg>
